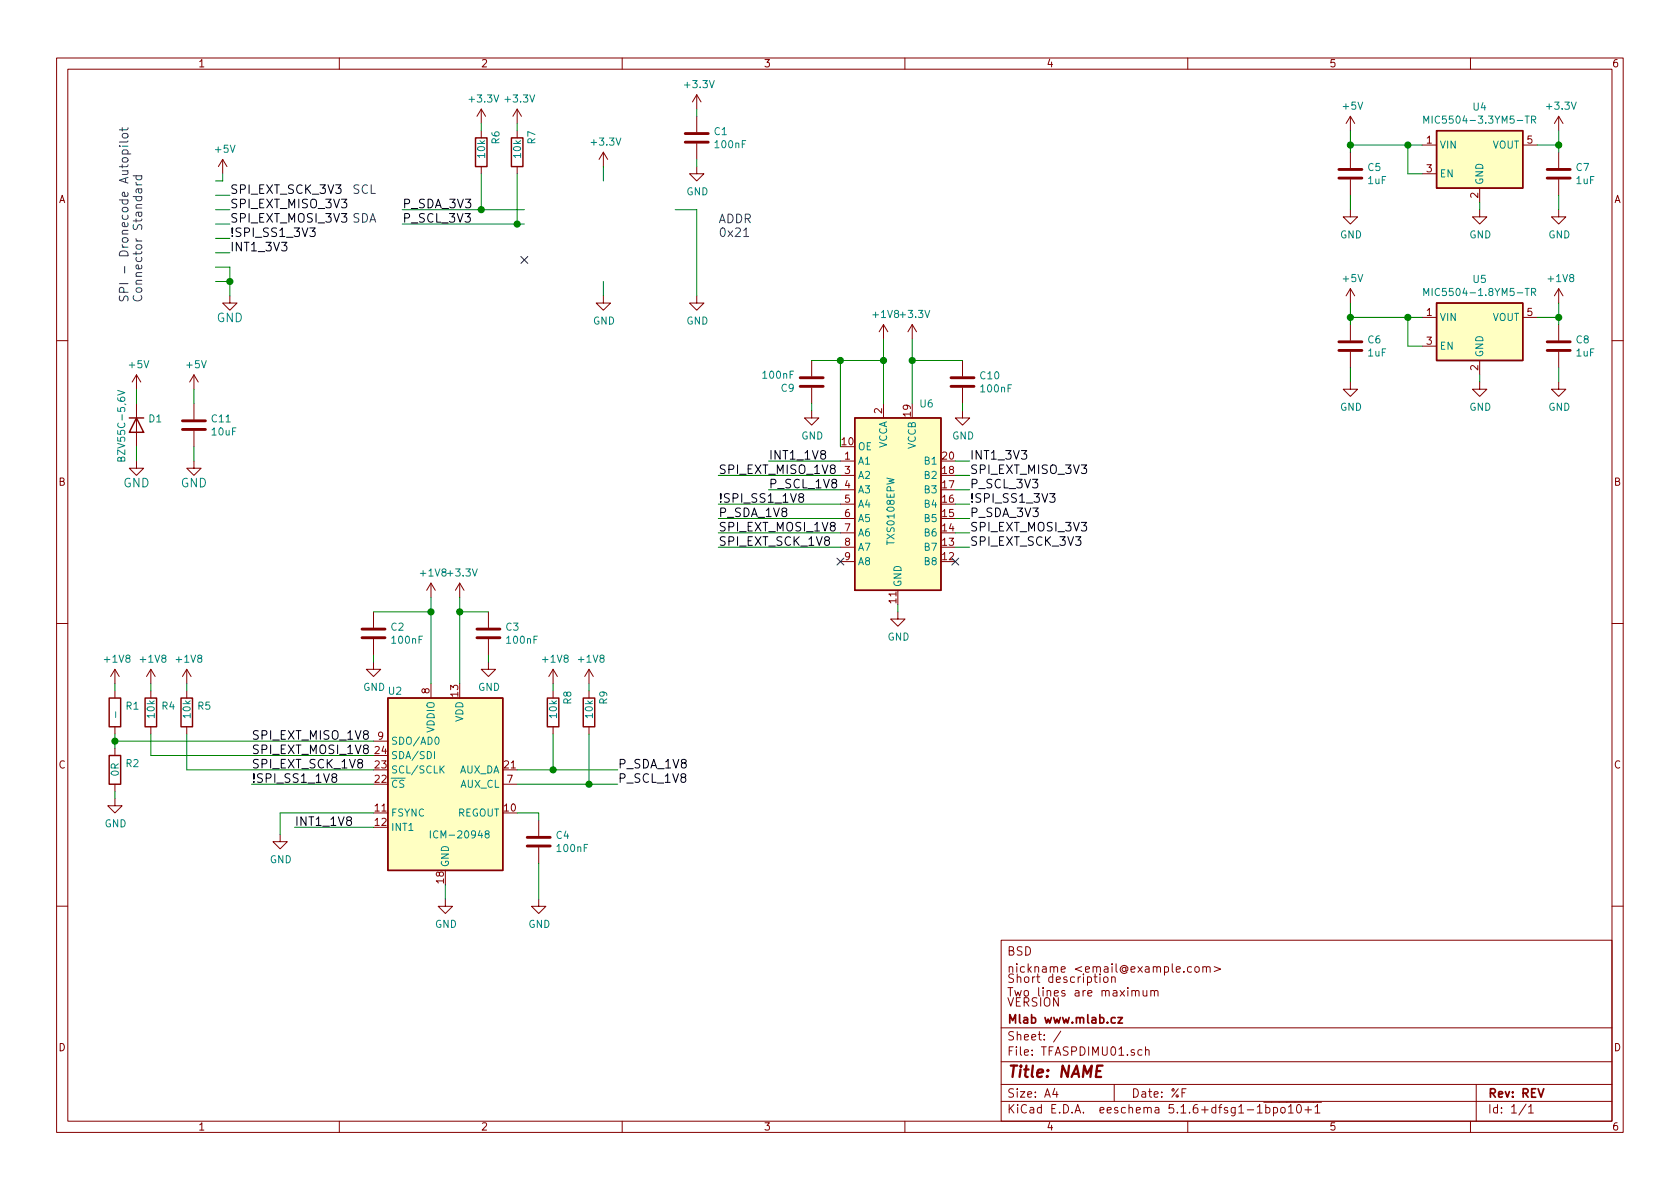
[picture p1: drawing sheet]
<svg xmlns="http://www.w3.org/2000/svg" width="297mm" height="210mm" viewBox="0 0 297 210" stroke-linecap="round" stroke-linejoin="round" font-family="sans-serif">
<g fill="none" stroke="#840000" stroke-width=".18">
<path d="M10 10.3h277v189.9h-277zM12 12.2h273v186.1h-273zM60 10.3v1.9M85.1 19.3v2.5M85.1 19.3l-.8 1.3M85.1 19.3l.8 1.3M91.4 19.3v2.5M91.4 19.3l-.7 1.3M91.4 19.3l.8 1.3M110 10.3v1.9M123.2 16.8l-.8 1.2M123.2 16.8v2.5"/>
<path d="M123.2 16.8l.8 1.2M160 10.3v1.9M210 10.3v1.9M260 10.3v1.9M39.4 28.2l-.8 1.3M39.4 28.2v2.5M39.4 28.2l.7 1.3M85.1 23.1v1.3M85.1 29.5v1.2M91.4 23.1v1.3M91.4 29.5v1.2M106.7 26.9l-.8 1.3"/>
<path d="M106.7 26.9v2.6M106.7 26.9l.7 1.3M123.2 29.5v1.2h1.3l-1.3 1.3-1.3-1.3h1.3M123.2 20.6v2.8M123.2 25.4v2.8M238.8 37.1v1.2h1.2l-1.2 1.3-1.3-1.3h1.3M238.8 20.6v2.5M238.8 26.9v2.8M238.8 31.7v2.8M238.8 20.6l-.8 1.2M238.8 20.6l.7 1.2M251.5 25.6h2.5"/>
<path d="M251.5 30.7h2.5M261.6 37.1v1.2h1.3l-1.3 1.3-1.3-1.3h1.3M261.6 33.3v2.5M269.2 25.6h2.6M275.6 37.1v1.2h1.3l-1.3 1.3-1.3-1.3h1.3M275.6 20.6l-.8 1.2M275.6 20.6v2.5M275.6 26.9v2.8M275.6 31.7v2.8M275.6 20.6l.8 1.2M40.6 52.3v1.3h1.3l-1.3 1.3-1.2-1.3h1.2M106.7 52.3v1.3h1.2l-1.2 1.3-1.3-1.3h1.3"/>
<path d="M123.2 52.3v1.3h1.3l-1.3 1.3-1.3-1.3h1.3M156.2 57.4l-.8 1.3M156.2 57.4v2.5M156.2 57.4l.8 1.3M161.3 57.4l-.8 1.3M161.3 57.4v2.5M161.3 57.4l.8 1.3M238.8 51v2.6M238.8 57.4v2.8M238.8 51l-.8 1.3M238.8 51l.7 1.3M251.5 56.1h2.5"/>
<path d="M269.2 56.1h2.6M275.6 51v2.6M275.6 57.4v2.8M275.6 51l-.8 1.3M275.6 51l.8 1.3M10 60.2h2M24.1 66.3l-.7 1.3M24.1 66.3v2.5M24.1 71.4v7.6M24.1 66.3l.8 1.3M34.3 66.3v2.5M34.3 71.4v2.8"/>
<path d="M34.3 76.2v2.8M34.3 66.3l-.8 1.3M34.3 66.3l.8 1.3M143.5 72.6v1.3h1.3l-1.3 1.3-1.3-1.3h1.3M143.5 63.7v2.8M143.5 68.6v2.8M156.2 71.4v2.5M170.2 72.6v1.3h1.2l-1.2 1.3-1.3-1.3h1.3M170.2 63.7v2.8M170.2 68.6v2.8M238.8 67.6v1.2h1.2l-1.2 1.3-1.3-1.3h1.3M238.8 62.2v2.8"/>
<path d="M251.5 61.2h2.5M261.6 67.6v1.2h1.3l-1.3 1.3-1.3-1.3h1.3M261.6 63.7v2.6M275.6 67.6v1.2h1.3l-1.3 1.3-1.3-1.3h1.3M275.6 62.2v2.8M285 60.2h2M24.1 81.5v1.3h1.3l-1.3 1.3-1.2-1.3h1.2M34.3 81.5v1.3h1.3l-1.3 1.3-1.3-1.3h1.3M148.6 81.5h2.5M148.6 84.1h2.5M148.6 86.6h2.5M148.6 89.1h2.5"/>
<path d="M148.6 91.7h2.5M148.6 94.2h2.5M148.6 96.8h2.5M148.6 99.3h2.5M10 110.3h2M20.3 118.4v2.5M20.3 118.4l-.7 1.2M20.3 118.4l.8 1.2M26.7 118.4v2.5M26.7 118.4l-.8 1.2M26.7 118.4l.7 1.2M33 118.4l-.7 1.2"/>
<path d="M33 118.4v2.5M33 118.4l.8 1.2M66 117.1v1.3h1.3l-1.3 1.2-1.2-1.2h1.2M66 108.2v2.8M66 113v2.8M76.2 103.1v2.6M76.2 103.1l-.8 1.3M76.2 103.1l.8 1.3M81.3 103.1l-.8 1.3M81.3 103.1v2.6M81.3 103.1l.7 1.3M86.4 117.1v1.3h1.2l-1.2 1.2-1.3-1.2h1.3"/>
<path d="M86.4 108.2v2.8M86.4 113v2.8M97.8 118.4l-.8 1.2M97.8 118.4v2.5M97.8 118.4l.8 1.2M104.1 118.4l-.7 1.2M104.1 118.4v2.5M104.1 118.4l.8 1.2M158.7 108.2v1.3h1.3l-1.3 1.2-1.2-1.2h1.2M285 110.3h2M20.3 122.2v1.2M20.3 128.5v1.3"/>
<path d="M20.3 132.3v1.3M20.3 138.7v1.2M26.7 122.2v1.2M26.7 128.5v1.3M33 122.2v1.2M33 128.5v1.3M66 131.1h2.6M76.2 120.9v2.5M88.9 138.7h2.5M97.8 122.2v1.2M97.8 128.5v1.3M104.1 122.2v1.2"/>
<path d="M104.1 128.5v1.3M20.3 141.2v1.3h1.3l-1.3 1.3-1.3-1.3h1.3M49.5 147.6v1.2h1.3l-1.3 1.3-1.2-1.3h1.2M78.7 159v1.3h1.3l-1.3 1.2-1.2-1.2h1.2M95.2 159v1.3h1.3l-1.3 1.2-1.2-1.2h1.2M95.2 145v2.8M95.2 149.9v2.7M10 160.2h2M177 166.3h108v32h-108zM178.2 174.6h.9M178.6 174.6v1.5M179.2 172.3l-.6-.1-.2 .3 .1 .4 .6 .3v.4l-.2 .1h-.5"/>
<path d="M179.4 175.2l.3 .9 .3-.7 .3 .7 .3-.9M179.9 172.9l.2-.2 .3 .1 .1 .9M179.9 172.2v1.5M181.1 175.3l.3-.1 .4 .1v.7l-.2 .1-.5-.1zM181.2 172.9l.2-.2 .4 .2 .1 .6-.1 .2h-.4l-.2-.1zM182.6 172.7v1M183.5 172.2v1.3l.3 .2M183.6 174.6v1.3l.2 .2M184.4 174.6v.2M184.4 175.2v.9M185.1 175.3l.2-.1h.4l.1 .9M185.1 175.2v.9"/>
<path d="M186.1 172.8l-.4-.1-.3 .3 .1 .6 .2 .1h.4M186.1 172.2v1.5M186.4 175.7l.7-.2v-.3h-.5l-.2 .2 .1 .7h.6M186.8 173.2l.7-.1-.1-.3-.4-.1-.2 .2v.8h.6M188.3 175.2h-.4l-.2 .2 .1 .2 .5 .1v.4h-.6M188.6 172.8l-.3-.1-.2 .2v.3l.5 .1v.4h-.5M190 172.8l-.4-.1-.3 .3v.6l.3 .1h.4M190.1 175.2h.6l.1 .9M190.6 172.7v1M190.8 175.5l-.5 .1-.2 .2v.3h.2h.5M191.5 175.2v.9M191.6 172.7v1"/>
<path d="M191.9 175.2h-.3l-.1 .2M192.3 172.8l.4-.1 .3 .3-.1 .6-.2 .1h-.4M192.3 172.7v1.5M192.3 175.7l.8-.2-.1-.3h-.4l-.3 .2 .1 .7h.6M193.6 172.2v1.3l.4 .2M194.5 172.7v1M194.8 175.3l.2-.1h.4l.1 .9M194.8 175.2v.9M195.2 172.9l.2-.2 .4 .2v.7l-.2 .1-.4-.1zM195.5 175.4l.2-.2h.4v.9M196.5 172.9l.3-.2 .3 .1 .1 .9M196.5 172.7v1"/>
<path d="M196.8 175.2h.6l.1 .9M197.5 175.5l-.5 .1-.2 .2v.3h.2h.5M198 175.2l.8 .9M198.8 175.2l-.8 .9M199.4 174.6v.2M199.4 175.2v.9M200.1 175.3l.2-.1h.4l.1 .9M200.1 175.2v.9M200.8 175.4l.2-.2h.3l.1 .9M202.1 175.2v.7a.39 .39 0 0 0 .7 .1M202.8 175.2v.9M203.5 175.3l.2-.1h.3l.1 .9"/>
<path d="M203.5 175.2v.9M204.1 175.4l.2-.2h.4v.9M210.7 171l-.4-.1-.3 .3v.6l.3 .1h.4M211.3 171.1l.2-.2 .5 .2v.7l-.2 .1-.5-.1zM212.7 171.1l.2-.2 .4 .1v.9M212.7 170.9v1M213.3 171.1a.36 .36 0 0 1 .3-.2 .36 .36 0 0 1 .4 .2v.8M214.7 170.9l1.1 .5-1.1 .4M285 160.2h2M60 198.3v1.9M110 198.3v1.9M160 198.3v1.9"/>
<path d="M177 194.8h108M177 191.8h108M177 187.8h108M177 181.8h108M186.5 192.5l-.4 1h1M186.8 193v1M187.6 182.3l-1.3 2M197 191.8v3M201.9 185.7l-.4-.1-.3 .3 .1 .6h.6M202.5 185.7l.3-.1 .3 .1 .1 .9M202.5 185.1v1.5M209 193.2h.5"/>
<path d="M209.7 192.5h-.7v1.5M210 198.3v1.9M222.3 196.8h.9M223.4 194.9h10.3M223.8 195.9l.4-.1 .3 .3v.6l-.3 .1-.4-.1M223.8 195.3v1.5M225.2 195.9l.4-.1 .3 .3-.1 .6-.2 .1-.4-.1M225.2 195.8v1.5M226.5 196l.2-.2 .5 .2v.5l-.1 .2-.4 .1-.2-.1zM227.8 195.8l.4-.5v1.5M227.8 196.8h.9M229.4 195.4l.2-.1a.8 .8 0 0 1 .5 .8 .8 .8 0 0 1-.5 .7 1 1 0 0 1-.2-1.4z"/>
<path d="M230.7 196.3h1.2M231.3 195.7v1.1M232.5 195.8l.4-.5v1.5M232.5 196.8h.9M260 198.3v1.9M261 191.8v6.5M269.8 195.2l-1.2 2M270.3 195.8l.4-.5v1.5M270.3 196.8h.8"/>
</g>
<path d="M194.9 188.4h-.9l-.2 2h.9" fill="none" stroke="#840000" stroke-width=".41"/>
<path d="M197.7 179.9h.8l-.8 1h.8M197.2 180l-.5-.1-.2 .3v.6l.2 .1 .5-.1" fill="none" stroke="#840000" stroke-width=".3"/>
<g fill="none" stroke="#840000" stroke-width=".51">
<path d="M121.2 25.1h4M121.2 23.6h4M236.7 31.5h4.1M236.7 30h4.1M273.6 31.5h4M273.6 30h4M32.3 75.9h4M32.3 74.4h4M141.5 68.3h4M141.5 66.8h4M168.1 68.3h4.1M168.1 66.8h4.1"/>
<path d="M236.7 62h4.1M236.7 60.4h4.1M273.6 62h4M273.6 60.4h4M64 112.8h4.1M64 111.2h4.1M84.3 112.8h4.1M84.3 111.2h4.1M93.2 149.6h4.1M93.2 148.1h4.1"/>
</g>
<g fill="#ffffc2" stroke="#ffffc2" stroke-width=".18">
<path d="M254 53.6h15.2v10.1h-15.2z"/>
<path d="M68.6 123.4h20.3v30.5h-20.3z"/>
<path d="M151.1 73.9h15.3v30.5h-15.3z"/>
<path d="M254 23.1h15.2v10.2h-15.2z"/>
</g>
<g fill="none" stroke="#840000" stroke-width=".25">
<path d="M84.1 24.4h2v5.1h-2zM90.4 24.4h2.1v5.1h-2.1zM254 23.1h15.2v10.2h-15.2zM254 53.6h15.2v10.1h-15.2zM22.9 73.9h2.5M24.1 73.9l1.3 2.5h-2.5zM151.1 73.9h15.3v30.5h-15.3zM19.3 123.4h2v5.1h-2zM19.3 133.6h2v5.1h-2zM25.7 123.4h2v5.1h-2zM32 123.4h2v5.1h-2zM68.6 123.4h20.3v30.5h-20.3z"/>
<path d="M96.8 123.4h2v5.1h-2zM103.1 123.4h2.1v5.1h-2.1z"/>
</g>
<g fill="none" stroke="#008484" stroke-width=".18">
<path d="M251.7 21.8v-1.3l.5 .9 .4-.9v1.3M270.8 21.2l.7-.1v-.5l-.7-.1v1.3M271.1 21.2l.4 .6M251.7 52.3v-1.3l.5 .9 .4-.9v1.3M270.8 51.7l.7-.1v-.5l-.7-.1v1.3M271.1 51.7l.4 .6M20.8 69l1.3 .4-1.3 .5M21.4 81.1l.2-.3 .3 .1 .2 .1v.5h-1.3l.1-.6h.3l.2 .1v.5M76.8 132.9v1.3M77 130.5l.2-.2a.67 .67 0 0 1 .4 .7 .67 .67 0 0 1-.4 .6l-.3-.5zM78 136l.5 .7M78.5 135.4l-.7 .8"/>
<path d="M76.1 146.9v1.3M86 147.5l-.2-.2v-.3l.2-.1 .4 .1v.3l-.5 .2-.1 .2v.2l.2 .3 .4-.1 .1-.2-.1-.3-.1-.1"/>
</g>
<g fill="none" stroke="#008400" stroke-width=".18">
<path d="M123.2 19.3v1.3M38.1 37.1h2.5M38.1 39.6h2.5M38.1 34.5h2.5M39.4 30.7v1.3h-1.3M71.1 37.1h21.6M71.1 39.6h21.6M85.1 21.8v1.3M85.1 30.7v6.4M91.4 21.8v1.3M91.4 30.7v8.9M106.7 29.5v2.5"/>
<path d="M119.4 37.1h3.8v15.2M123.2 28.2v1.3M238.8 25.6h12.7M238.8 23.1v3.8M238.8 34.5v2.6M248.9 25.6v5.1h2.6M261.6 35.8v1.3M271.8 25.6h3.8M275.6 23.1v3.8M275.6 34.5v2.6M38.1 47.2h2.5v5.1M38.1 44.7h2.5"/>
<path d="M38.1 49.8h2.5M38.1 42.2h2.5M106.7 49.8v2.5M156.2 59.9v11.5M161.3 59.9v11.5M238.8 53.6v3.8M238.8 56.1h12.7M248.9 56.1v5.1h2.6M271.8 56.1h3.8M275.6 53.6v3.8M24.1 68.8v2.6M24.1 79v2.5"/>
<path d="M34.3 68.8v2.6M34.3 79v2.5M143.5 63.7h12.7M143.5 71.4v1.2M148.6 63.7v15.3M161.3 63.7h8.9M170.2 71.4v1.2M238.8 65v2.6M261.6 66.3v1.3M275.6 65v2.6M127 89.1h21.6M127 91.7h21.6"/>
<path d="M127 94.2h21.6M127 96.8h21.6M127 84.1h21.6M135.9 86.6h12.7M135.9 81.5h12.7M168.9 89.1h2.5M168.9 91.7h2.5M168.9 94.2h2.5M168.9 96.8h2.5M168.9 86.6h2.5M168.9 84.1h2.5M168.9 81.5h2.5"/>
<path d="M66 115.8v1.3M66 108.2h10.2M76.2 105.7v15.2M81.3 108.2h5.1M81.3 105.7v15.2M86.4 115.8v1.3M158.7 106.9v1.3M20.3 131.1h45.7M20.3 120.9v1.3M20.3 129.8v2.5M20.3 139.9v1.3M26.7 129.8v3.8h39.3"/>
<path d="M26.7 120.9v1.3M33 120.9v1.3M33 129.8v6.3h33M44.4 138.7h21.6M91.4 136.1h17.8M91.4 138.7h17.8M97.8 120.9v1.3M97.8 129.8v6.3M104.1 120.9v1.3M104.1 129.8v8.9M52.1 146.3h13.9M66 143.8h-16.5v3.8"/>
<path d="M78.7 156.5v2.5M91.4 143.8h3.8v1.2M95.2 152.6v6.4"/>
</g>
<path d="M54.8 40.3h.9l-.5 .6 .5 .1v.7l-.3 .1h-.4l-.2-.1M141.5 87.9l-.3-.3 .2-.2 .4-.1 .2 .1v.4l-.6 .2-.2 .2 .2 .5h.5a.48 .48 0 0 0-.1-.8M185.6 87.3h.9l-.5 .6 .5 .1v.7l-.2 .1h-.5l-.2-.1M59 137.5l-.3-.3 .1-.2 .2-.2 .5 .2v.3l-.7 .2-.1 .3 .1 .5h.6a.48 .48 0 0 0-.1-.8" fill="none" stroke="#000" stroke-width=".18"/>
<g fill="none" stroke="#0000c2" stroke-width=".18">
<path d="M21.1 25.9h.1M21.6 27.2h1.5M21.6 25.9h1M21.6 22.6v.6M21.7 27.2l-.1-.4 .3-.3 .7 .1v.6M21.7 28h.8l.1 .2v.3l-.3 .2-.6-.1-.1-.2zM21.7 23.7h.8l.1 .2v.4l-.3 .1-.6-.1-.1-.2zM22.6 24.9l-.2 .2h-1.3M22.6 22.6v.3l-.2 .1h-1.3M23.5 31.1h1.6M24.1 32.2v.3l.2 .2M24.1 32.7h1"/>
<path d="M24.1 31.1v.4l.2 .3 .7-.1v-.6M24.4 33.4l.1 .5a.3 .3 0 0 0 .3 .2 .3 .3 0 0 0 .3-.2l-.1-.5M25.1 33.4l-1 .1v.6M131.5 40.7l.4-.4v1.5M131.5 41.8h.9"/>
</g>
<g fill="#008400" stroke="#008400" stroke-width=".25">
<circle cx="40.6" cy="49.8" r=".51"/>
<circle cx="104.1" cy="138.7" r=".51"/>
<circle cx="97.8" cy="136.1" r=".51"/>
<circle cx="91.4" cy="39.6" r=".51"/>
<circle cx="85.1" cy="37.1" r=".51"/>
<circle cx="20.3" cy="131.1" r=".51"/>
<circle cx="161.3" cy="63.7" r=".51"/>
<circle cx="248.9" cy="56.1" r=".51"/>
<circle cx="148.6" cy="63.7" r=".51"/>
<circle cx="156.2" cy="63.7" r=".51"/>
<circle cx="76.2" cy="108.2" r=".51"/>
<circle cx="275.6" cy="56.1" r=".51"/>
<circle cx="81.3" cy="108.2" r=".51"/>
<circle cx="238.8" cy="25.6" r=".51"/>
<circle cx="248.9" cy="25.6" r=".51"/>
<circle cx="275.6" cy="25.6" r=".51"/>
<circle cx="238.8" cy="56.1" r=".51"/>
</g>
<path d="M92.1 45.4l1.2 1.2M93.3 45.4l-1.2 1.2M148 98.7l1.2 1.2M149.2 98.7l-1.2 1.2M168.3 98.7l1.2 1.2M169.5 98.7l-1.2 1.2" fill="none" stroke="#000084" stroke-width=".18"/>
<text font-size="2.8" fill="#840000" x="178" y="190.5">Title: NAME</text>
<g font-size="2.1">
<text x="40.6" y="34.3">SPI_EXT_SCK_3V3</text>
<text x="40.6" y="41.9">!SPI_SS1_3V3</text>
<text x="40.6" y="36.8">SPI_EXT_MISO_3V3</text>
<text x="71.1" y="36.8">P_SDA_3V3</text>
<text x="71.1" y="39.4">P_SCL_3V3</text>
<text x="40.6" y="44.4">INT1_3V3</text>
<text x="127" y="83.8">SPI_EXT_MISO_1V8</text>
<text x="135.9" y="81.3">INT1_1V8</text>
<text x="171.4" y="81.3">INT1_3V3</text>
<text x="171.4" y="83.8">SPI_EXT_MISO_3V3</text>
<text x="127" y="88.9">!SPI_SS1_1V8</text>
<text x="135.9" y="86.4">P_SCL_1V8</text>
<text x="171.4" y="86.4">P_SCL_3V3</text>
<text x="171.4" y="88.9">!SPI_SS1_3V3</text>
<text x="127" y="94">SPI_EXT_MOSI_1V8</text>
<text x="127" y="91.4">P_SDA_1V8</text>
<text x="171.4" y="91.4">P_SDA_3V3</text>
<text x="171.4" y="94">SPI_EXT_MOSI_3V3</text>
<text x="127" y="96.5">SPI_EXT_SCK_1V8</text>
<text x="171.4" y="96.5">SPI_EXT_SCK_3V3</text>
<text x="44.4" y="130.8">SPI_EXT_MISO_1V8</text>
<text x="44.4" y="135.9">SPI_EXT_SCK_1V8</text>
<text x="44.4" y="133.3">SPI_EXT_MOSI_1V8</text>
<text x="109.2" y="135.9">P_SDA_1V8</text>
<text x="44.4" y="138.4">!SPI_SS1_1V8</text>
<text x="109.2" y="138.4">P_SCL_1V8</text>
<text x="52.1" y="146">INT1_1V8</text>
</g>
<g font-size="2.1" fill="#0000c2">
<text x="62.2" y="34.3">SCL</text>
<text x="40.6" y="39.4">SPI_EXT_MOSI_3V3 SDA</text>
<text x="127" y="39.5">ADDR</text>
<text x="127" y="41.9">0x21</text>
<text x="22.7" y="53.6" transform="rotate(-90 22.7 53.6)">SPI - Dronecode Autopilot</text>
<text x="25.1" y="53.6" transform="rotate(-90 25.1 53.6)">Connector Standard</text>
</g>
<g font-size="2.1" fill="#008484">
<text x="38.3" y="57">GND</text>
<text x="21.8" y="86.2">GND</text>
<text x="31.9" y="86.2">GND</text>
</g>
<g font-size="2.1" fill="#840000">
<text x="178" y="172">nickname &lt;email@example.com&gt;</text>
<text x="178" y="169">BSD</text>
<text x="178" y="178">VERSION</text>
<text x="178" y="184">Sheet: /</text>
<text x="178" y="181">Mlab www.mlab.cz</text>
<text x="178" y="186.7">File: TFASPDIMU01.sch</text>
<text x="178" y="196.9">KiCad E.D.A. eeschema 5.1.6+dfsg1-1bpo10+1</text>
<text x="178" y="194.1">Size: A4</text>
<text x="200" y="194.1">Date: %F</text>
<text x="263" y="194.1">Rev: REV</text>
<text x="263" y="196.9">Id: 1/1</text>
</g>
<g font-size="1.8" fill="#840000">
<text x="35" y="11.9">1</text>
<text x="85" y="11.9">2</text>
<text x="135" y="11.9">3</text>
<text x="185" y="11.9">4</text>
<text x="235" y="11.9">5</text>
<text x="285" y="11.9">6</text>
<text x="252.2" y="25.4">1</text>
<text x="270" y="25.4">5</text>
<text x="10.4" y="35.9">A</text>
<text x="252.2" y="30.5">3</text>
<text x="261.4" y="35" transform="rotate(-90 261.4 35)">2</text>
<text x="285.4" y="35.9">A</text>
<text x="252.2" y="55.9">1</text>
<text x="270" y="55.9">5</text>
<text x="252.2" y="61">3</text>
<text x="261.4" y="65.5" transform="rotate(-90 261.4 65.5)">2</text>
<text x="156" y="73.1" transform="rotate(-90 156 73.1)">2</text>
<text x="161" y="73.6" transform="rotate(-90 161 73.6)">19</text>
<text x="148.9" y="78.7">10</text>
<text x="149.4" y="81.3">1</text>
<text x="149.4" y="83.8">3</text>
<text x="166.7" y="83.8">18</text>
<text x="166.7" y="81.3">20</text>
<text x="10.4" y="85.9">B</text>
<text x="149.4" y="86.4">4</text>
<text x="149.4" y="88.9">5</text>
<text x="166.7" y="88.9">16</text>
<text x="166.7" y="86.4">17</text>
<text x="285.4" y="85.9">B</text>
<text x="149.4" y="91.4">6</text>
<text x="149.4" y="94">7</text>
<text x="166.7" y="94">14</text>
<text x="166.7" y="91.4">15</text>
<text x="149.4" y="96.5">8</text>
<text x="149.4" y="99.1">9</text>
<text x="166.7" y="99.1">12</text>
<text x="166.7" y="96.5">13</text>
<text x="158.5" y="106.6" transform="rotate(-90 158.5 106.6)">11</text>
<text x="75.9" y="122.7" transform="rotate(-90 75.9 122.7)">8</text>
<text x="81" y="123.1" transform="rotate(-90 81 123.1)">13</text>
<text x="66.8" y="130.8">9</text>
<text x="10.4" y="135.9">C</text>
<text x="66.3" y="135.9">23</text>
<text x="66.3" y="133.3">24</text>
<text x="89.2" y="135.9">21</text>
<text x="285.4" y="135.9">C</text>
<text x="66.3" y="143.5">11</text>
<text x="66.3" y="138.4">22</text>
<text x="89.2" y="143.5">10</text>
<text x="89.7" y="138.4">7</text>
<text x="66.3" y="146">12</text>
<text x="78.5" y="156.2" transform="rotate(-90 78.5 156.2)">18</text>
<text x="10.4" y="185.9">D</text>
<text x="285.4" y="185.9">D</text>
<text x="35" y="199.9">1</text>
<text x="85" y="199.9">2</text>
<text x="135" y="199.9">3</text>
<text x="185" y="199.9">4</text>
<text x="235" y="199.9">5</text>
<text x="285" y="199.9">6</text>
</g>
<g font-size="1.8" fill="#008484">
<text x="121.2" y="15.6">+3.3V</text>
<text x="83.1" y="18.1">+3.3V</text>
<text x="89.5" y="18.1">+3.3V</text>
<text x="126.3" y="23.9">C1</text>
<text x="237.5" y="19.4">+5V</text>
<text x="253.2" y="21.9">MIC5504-3.3YM5-TR</text>
<text x="260.5" y="19.6">U4</text>
<text x="273.6" y="19.4">+3.3V</text>
<text x="38.2" y="27">+5V</text>
<text x="85.8" y="27.9" transform="rotate(-90 85.8 27.9)">10k</text>
<text x="88.3" y="25.4" transform="rotate(-90 88.3 25.4)">R6</text>
<text x="92.1" y="27.9" transform="rotate(-90 92.1 27.9)">10k</text>
<text x="94.7" y="25.4" transform="rotate(-90 94.7 25.4)">R7</text>
<text x="104.7" y="25.7">+3.3V</text>
<text x="126.6" y="26.2">100nF</text>
<text x="254.5" y="26.3">VIN</text>
<text x="263.8" y="26.3">VOUT</text>
<text x="121.4" y="34.5">GND</text>
<text x="241.9" y="30.2">C5</text>
<text x="241.9" y="32.6">1uF</text>
<text x="254.5" y="31.4">EN</text>
<text x="262.3" y="32.8" transform="rotate(-90 262.3 32.8)">GND</text>
<text x="278.7" y="30.2">C7</text>
<text x="278.7" y="32.6">1uF</text>
<text x="236.9" y="42.2">GND</text>
<text x="259.8" y="42.2">GND</text>
<text x="273.8" y="42.2">GND</text>
<text x="237.5" y="49.9">+5V</text>
<text x="253.2" y="52.3">MIC5504-1.8YM5-TR</text>
<text x="260.5" y="50">U5</text>
<text x="273.9" y="49.9">+1V8</text>
<text x="104.9" y="57.4">GND</text>
<text x="121.4" y="57.4">GND</text>
<text x="154.5" y="56.2">+1V8 +3.3V</text>
<text x="254.5" y="56.8">VIN</text>
<text x="263.8" y="56.8">VOUT</text>
<text x="22.9" y="65.1">+5V</text>
<text x="33.1" y="65.1">+5V</text>
<text x="241.9" y="60.7">C6</text>
<text x="241.9" y="63">1uF</text>
<text x="254.5" y="61.8">EN</text>
<text x="262.3" y="63.2" transform="rotate(-90 262.3 63.2)">GND</text>
<text x="278.7" y="60.7">C8</text>
<text x="278.7" y="63">1uF</text>
<text x="135" y="67">100nF</text>
<text x="138.2" y="69.3">C9</text>
<text x="173.4" y="67.1">C10</text>
<text x="173.6" y="69.4">100nF</text>
<text x="26.3" y="74.7">D1</text>
<text x="37.5" y="74.7">C11</text>
<text x="37.5" y="77">10uF</text>
<text x="141.7" y="77.7">GND</text>
<text x="162.7" y="72.1">U6</text>
<text x="168.4" y="77.7">GND</text>
<text x="236.9" y="72.6">GND</text>
<text x="259.8" y="72.6">GND</text>
<text x="273.8" y="72.6">GND</text>
<text x="22.1" y="80.9" transform="rotate(-90 22.1 80.9)">BZV55C-5,6V</text>
<text x="151.6" y="82.2">A1</text>
<text x="151.6" y="79.6">OE</text>
<text x="156.8" y="79.4" transform="rotate(-90 156.8 79.4)">VCCA</text>
<text x="161.9" y="79.4" transform="rotate(-90 161.9 79.4)">VCCB</text>
<text x="163.6" y="82.2">B1</text>
<text x="151.6" y="84.7">A2</text>
<text x="151.6" y="87.2">A3</text>
<text x="151.6" y="89.8">A4</text>
<text x="163.6" y="89.8">B4</text>
<text x="163.6" y="87.2">B3</text>
<text x="163.6" y="84.7">B2</text>
<text x="151.6" y="92.3">A5</text>
<text x="151.6" y="94.9">A6</text>
<text x="163.6" y="94.9">B6</text>
<text x="163.6" y="92.3">B5</text>
<text x="74.5" y="101.9">+1V8 +3.3V</text>
<text x="151.6" y="97.4">A7</text>
<text x="151.6" y="99.9">A8</text>
<text x="158.2" y="96.1" transform="rotate(-90 158.2 96.1)">TXS0108EPW</text>
<text x="163.6" y="99.9">B8</text>
<text x="163.6" y="97.4">B7</text>
<text x="159.4" y="103.9" transform="rotate(-90 159.4 103.9)">GND</text>
<text x="69.2" y="111.5">C2</text>
<text x="69.4" y="113.8">100nF</text>
<text x="89.5" y="111.5">C3</text>
<text x="89.7" y="113.8">100nF</text>
<text x="156.9" y="113.3">GND</text>
<text x="18.6" y="117.2">+1V8</text>
<text x="25" y="117.2">+1V8</text>
<text x="31.3" y="117.2">+1V8</text>
<text x="96.1" y="117.2">+1V8</text>
<text x="102.4" y="117.2">+1V8</text>
<text x="22.3" y="125.5">R1</text>
<text x="28.7" y="125.5">R4</text>
<text x="35" y="125.5">R5</text>
<text x="64.2" y="122.2">GND</text>
<text x="68.7" y="122.9">U2</text>
<text x="84.5" y="122.2">GND</text>
<text x="101" y="124.5" transform="rotate(-90 101 124.5)">R8</text>
<text x="107.4" y="124.5" transform="rotate(-90 107.4 124.5)">R9</text>
<text x="21" y="126.7" transform="rotate(-90 21 126.7)">-</text>
<text x="27.4" y="126.9" transform="rotate(-90 27.4 126.9)">10k</text>
<text x="33.7" y="126.9" transform="rotate(-90 33.7 126.9)">10k</text>
<text x="69.1" y="131.7">SDO/AD0</text>
<text x="76.8" y="129.6" transform="rotate(-90 76.8 129.6)">VDDIO</text>
<text x="81.9" y="127.7" transform="rotate(-90 81.9 127.7)">VDD</text>
<text x="98.5" y="126.9" transform="rotate(-90 98.5 126.9)">10k</text>
<text x="104.8" y="126.9" transform="rotate(-90 104.8 126.9)">10k</text>
<text x="21" y="137.2" transform="rotate(-90 21 137.2)">0R</text>
<text x="22.3" y="135.7">R2</text>
<text x="69.1" y="136.8">SCL/SCLK</text>
<text x="69.1" y="134.2">SDA/SDI</text>
<text x="81.1" y="136.8">AUX_DA</text>
<text x="69.1" y="139.3">CS</text>
<text x="81.3" y="139.3">AUX_CL</text>
<text x="18.5" y="146.3">GND</text>
<text x="69.1" y="144.4">FSYNC</text>
<text x="69.1" y="146.9">INT1</text>
<text x="76.9" y="148.3">ICM-20948</text>
<text x="80.8" y="144.4">REGOUT</text>
<text x="98.4" y="148.4">C4</text>
<text x="47.7" y="152.6">GND</text>
<text x="79.4" y="153.4" transform="rotate(-90 79.4 153.4)">GND</text>
<text x="98.6" y="150.7">100nF</text>
<text x="76.9" y="164.1">GND</text>
<text x="93.4" y="164.1">GND</text>
</g>
</svg>
